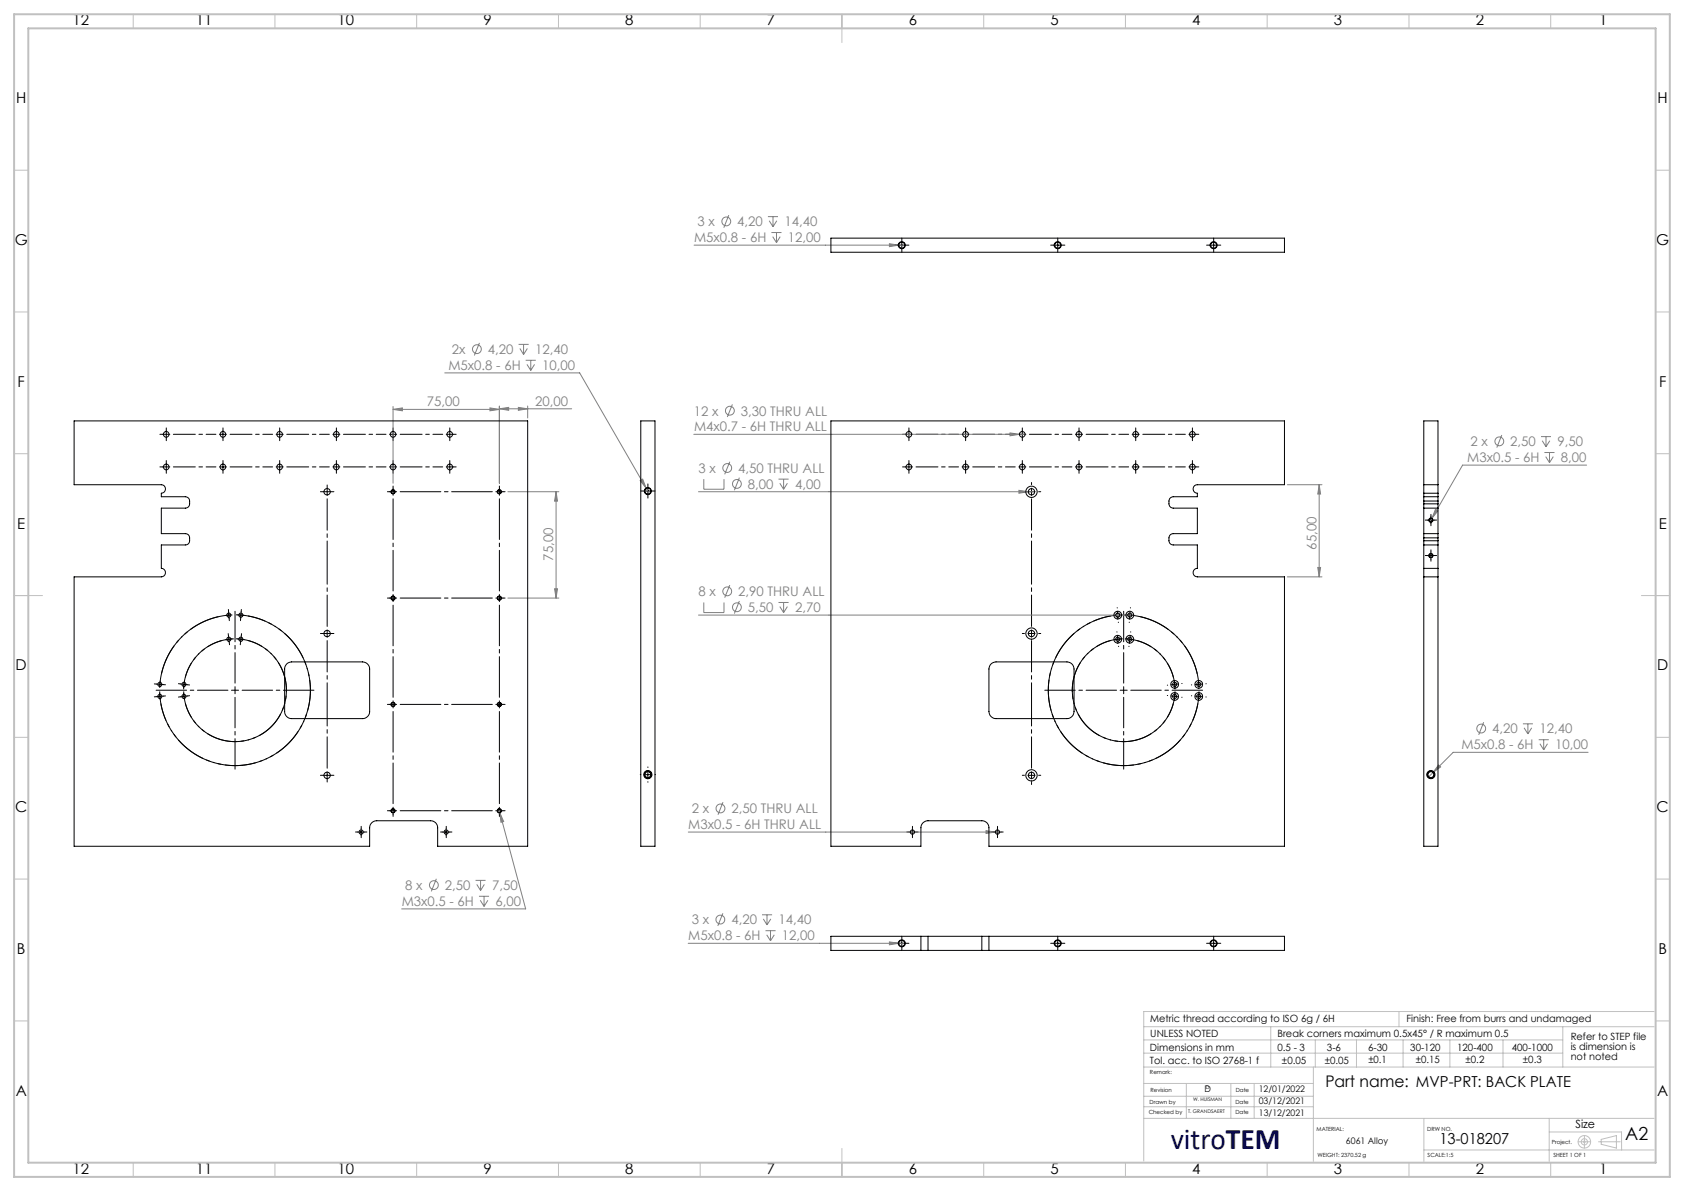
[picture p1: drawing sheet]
<svg xmlns="http://www.w3.org/2000/svg" width="594mm" height="420mm" viewBox="0 0 594 420" stroke-linecap="round" stroke-linejoin="round" font-family="sans-serif">
<g fill="none" stroke="#808080" stroke-width=".35">
<path d="M257.1 75.9l-1.8 4.4M270.9 76.4h3.5M271.3 77.8l1.4 2.2M272.7 76.4v3.6M274 77.8l-1.3 2.2M244.8 86.4h74.3M272.1 82h3.6M272.6 83.4l1.3 2.2M273.9 82v3.6M275.2 83.4l-1.3 2.2M313.7 86l3.3 .4-3.3 .6zM156.9 131.5h47.6l24.6 42.8"/>
<path d="M169.1 120.9l-1.8 4.5M182.9 121.4h3.6M183.4 122.9l1.3 2.1M184.7 121.4v3.6M185.4 127.1h3.6M185.9 128.5l1.3 2.1M186 122.9l-1.3 2.1M187.2 127.1v3.5M188.6 128.5l-1.4 2.1M138.6 144.4l3.3-.6v1.1zM138.6 143.4v27M138.6 144.4h37.5"/>
<path d="M172.8 143.8l3.3 .6-3.3 .5zM176.1 144.2l3.3-.5v1zM176.1 143.2v27.2M176.1 144.2h25.5M182.8 143.7l3.3 .5-3.3 .5zM186.1 143.2v4.2M244.7 153.2h116.9M258.3 142.6l-1.8 4.5M356.3 152.7l3.3 .5-3.3 .5zM529.7 153.4l-1.7 4.5M543.6 154h3.5M544 155.4l1.3 2.1"/>
<path d="M544.8 159.6h3.5M545.3 154v3.5M546.6 159.6v3.5M546.7 155.4l-1.4 2.1M179.1 173.4h18M196.1 173.4v37.5M196.1 173.4l.5 3.3h-1zM225.8 169.5l.9-.5 1.2 3.1zM246.4 173.4h118.5M248.2 169v3.5h7.2v-3.5M257.4 162.8l-1.8 4.5M260.8 168.4l-1.8 4.5"/>
<path d="M274.6 169h3.6M275.1 170.4l1.3 2.1M276.4 169v3.5M277.7 170.4l-1.3 2.1M359.4 172.9l3.3 .5-3.3 .5zM454.1 170.9h12.2M465.3 170.9v32.5M465.3 170.9l.5 3.3h-1zM506.3 179.7l.9 .5-2.1 2.6zM545.2 161l1.4 2.1M547.9 161l-1.3 2.1M559.6 164h-43.7l-10.8 18.8"/>
<path d="M505.1 182.8l-.8 1.3M179.1 210.9h18M195.6 207.6h1l-.5 3.3zM246.4 216.9h153.5M248.2 212.5v3.5h7.2v-3.5M257.4 206.3l-1.8 4.5M260.8 211.9l-1.8 4.5M274.6 212.5h3.6M275.1 213.9l1.3 2.1M276.4 212.5v3.5M277.7 213.9l-1.3 2.1M393.8 216.4l3.3 .5-3.3 .5z"/>
<path d="M454.1 203.4h12.2M464.8 200.1h1l-.5 3.3zM523.3 254.7l-1.7 4.4M537.2 255.3h3.5M537.6 256.7l1.3 2.1M538.9 255.3v3.5M540.3 256.7l-1.4 2.1M507.4 269.8l.7 .7-2.6 1.9zM542.7 260.9h3.6M543.2 262.3l1.3 2.1M544.5 260.9v3.5M545.9 262.3l-1.4 2.1"/>
<path d="M560.2 265.3h-47.6l-8.6 8.6M175.9 285.2l9.5 35.3h-43.7M176.3 286.6l1.4 3.1-1 .3zM242.8 293.4h109.8M255 282.9l-1.7 4.4M347.8 292.9l3.3 .5-3.3 .5zM153.9 309.9l-1.7 4.4M167.7 310.5h3.6M168.2 311.9l1.3 2.1M168.9 316.1h3.6M169.4 317.5l1.3 2.1M169.5 310.5v3.5"/>
<path d="M170.7 316.1v3.5M170.9 311.9l-1.4 2.1M172.1 317.5l-1.4 2.1M242.7 332.7h76.4M255 322.1l-1.8 4.4M268.8 322.6h3.5M269.2 324l1.3 2.2M270 328.2h3.6M270.4 329.7l1.4 2.1M270.5 322.6v3.6M271.8 328.2v3.6M271.9 324l-1.4 2.2"/>
<path d="M273.1 329.7l-1.3 2.1M313.7 332.2l3.3 .5-3.3 .5z"/>
<circle cx="256.2" cy="78.1" r="1.55"/>
<circle cx="168.2" cy="123.1" r="1.55"/>
<circle cx="257.4" cy="144.8" r="1.56"/>
<circle cx="528.8" cy="155.6" r="1.56"/>
<circle cx="256.5" cy="165" r="1.55"/>
<circle cx="259.9" cy="170.6" r="1.55"/>
<circle cx="256.5" cy="208.5" r="1.55"/>
<circle cx="259.9" cy="214.1" r="1.55"/>
<circle cx="522.5" cy="256.9" r="1.56"/>
<circle cx="254.1" cy="285.1" r="1.55"/>
<circle cx="153" cy="312.1" r="1.56"/>
<circle cx="254.1" cy="324.3" r="1.55"/>
</g>
<g fill="none" stroke="#000" stroke-width=".35" stroke-dasharray="15.2 1.3 1.3 1.3" stroke-linecap="butt">
<path d="M85 216.9l-1.3-.1M85 216.9l1.2 .1M394.3 216.9l-1.3 .1M394.3 216.9l1.2-.1M80.7 225.4l-1.2 .2M80.7 225.4l1.3-.1M85 225.4l-1.3-.1M85 225.4l1.2 .2M394.3 225.4l-1.3 .2M394.3 225.4l1.2-.1M398.5 225.4l-1.2-.1M398.5 225.4l1.3 .2"/>
<path d="M56.4 245.6l.1 1.2M56.4 245.6l-.1-1.3M56.4 241.3l-.1 1.3M56.4 241.3l.1-1.2M64.9 245.6l.2 1.2M64.9 245.6l-.1-1.3M64.9 241.3l-.1 1.3M64.9 241.3l.2-1.2M414.4 245.6l.1-1.3M414.4 245.6l-.2 1.2M414.4 241.3l-.2-1.2M414.4 241.3l.1 1.3"/>
<path d="M422.9 245.6v-1.3M422.9 245.6l-.2 1.2M422.9 241.3l-.2-1.2M422.9 241.3v1.3"/>
</g>
<path d="M78.3 217.2a26.6 26.6 0 0 0-22 25.9M82.5 216.8a26.6 26.6 0 0 0-25.8 22M422.5 238.8a26.6 26.6 0 0 0-25.7-22M422.9 243.1a26.6 26.6 0 0 0-21.9-25.9" fill="none" stroke="#000" stroke-width=".35" stroke-dasharray="15.2 1.3 1.3 1.3" stroke-dashoffset="-1.2" stroke-linecap="butt"/>
<path d="M391.8 217.2a26.6 26.6 0 0 0-21.9 29.1 26.6 26.6 0 0 0 27.7 23.7 26.6 26.6 0 0 0 25.3-26.2M396 216.8a26.6 26.6 0 0 0-26.2 25.3 26.6 26.6 0 0 0 23.6 27.7 26.6 26.6 0 0 0 29.1-21.7M56.3 243.8a26.6 26.6 0 0 0 25.4 26.2 26.6 26.6 0 0 0 27.6-23.7 26.6 26.6 0 0 0-21.8-29.1M56.7 248.1a26.6 26.6 0 0 0 29.2 21.7 26.6 26.6 0 0 0 23.6-27.7 26.6 26.6 0 0 0-26.3-25.3" fill="none" stroke="#000" stroke-width=".35" stroke-dasharray="15.2 1.3 1.3 1.3" stroke-dashoffset="4.6" stroke-linecap="butt"/>
<path d="M78.3 225.9a18.1 18.1 0 0 0-13.5 17.2M82.5 225.3a18.1 18.1 0 0 0-17.1 13.6M413.9 238.9a18.1 18.1 0 0 0-17.1-13.6M414.5 243.1a18.1 18.1 0 0 0-13.5-17.2" fill="none" stroke="#000" stroke-width=".35" stroke-dasharray="15.2 1.3 1.3 1.3" stroke-dashoffset="5.4" stroke-linecap="butt"/>
<path d="M391.8 225.9a18.1 18.1 0 0 0-13.3 20.4 18.1 18.1 0 0 0 19.1 15.2 18.1 18.1 0 0 0 16.9-17.7M396 225.3a18.1 18.1 0 0 0-17.7 16.8 18.1 18.1 0 0 0 15.1 19.2 18.1 18.1 0 0 0 20.5-13.3M64.8 243.8a18.1 18.1 0 0 0 16.9 17.7 18.1 18.1 0 0 0 19.1-15.2 18.1 18.1 0 0 0-13.4-20.4M65.4 248a18.1 18.1 0 0 0 20.5 13.3 18.1 18.1 0 0 0 15.1-19.2 18.1 18.1 0 0 0-17.8-16.8" fill="none" stroke="#000" stroke-width=".35" stroke-dasharray="15.2 1.3 1.3 1.3" stroke-dashoffset="5.5" stroke-linecap="butt"/>
<g fill="none" stroke="#000" stroke-width=".35">
<path d="M316.8 86.4h2.5M318.1 85.2v2.5M371.8 86.4h2.5M373.1 85.2v2.5M426.8 86.4h2.5M428.1 85.2v2.5M77.4 153.2h2.5M78.6 151.9v2.5M399.3 153.2h2.5M400.6 151.9v2.5M77.4 164.7h2.5M78.6 163.4v2.5"/>
<path d="M227.3 173.2h2.5M228.5 171.9v2.5M399.3 164.7h2.5M400.6 163.4v2.5M503.5 183.4h2.5M503.5 195.9h2.5M504.7 182.2v2.5M504.7 194.7v2.5M80.6 215.7l.1 1.2M80.7 216.9l.1 1.3M80.7 216.9l-1.2 .1M82 216.8l-1.3 .1"/>
<path d="M397.3 216.8l1.2 .1M398.5 216.9l1.3 .1M398.5 216.9l-.1 1.3M398.6 215.7l-.1 1.2M114.1 273.4h2.5M115.4 272.2v2.5M227.3 273.2h2.5M228.5 271.9v2.5M362.6 273.4h2.5M363.9 272.2v2.5M126.2 293.4h2.4M127.4 292.2v2.5"/>
<path d="M156.1 293.4h2.5M157.4 292.2v2.5M174.9 285.9h2.5M176.1 284.7v2.5M320.6 293.4h2.5M321.8 292.2v2.5M350.6 293.4h2.5M351.8 292.2v2.5M316.8 332.7h2.5M318.1 331.4v2.5M371.8 332.7h2.5M373.1 331.4v2.5"/>
<path d="M426.8 332.7h2.5M428.1 331.4v2.5"/>
</g>
<g fill="none" stroke="#c0c0c0" stroke-width=".35">
<path d="M47 5v5M97 5v5M147 5v5M197 5v5M247 5v5M297 5v10M347 5v5M397 5v5M447 5v5M497 5v5M547 5v5M5 60h5"/>
<path d="M584 60h5M5 110h5M584 110h5M5 160h5M584 160h5M5 210h10M579 210h10M5 260h5M584 260h5M5 310h5M584 310h5M493.5 356.7v5.4"/>
<path d="M583.5 356.7h-180.1v52.8M5 360h5M403.4 376.3h180.1M403.4 371.4h147.9M403.4 362.1h180.1M403.5 366.7h147.8M448.2 362.1v14.2M463.3 376.3v33.3M463.9 366.7v9.6M478.5 366.7v9.6M494.9 366.7v9.6M511.4 366.7v9.6"/>
<path d="M530.2 366.7v9.6M551.3 362.1v14.2M584 360h5M403.4 386.6h59.9M403.5 390.3h59.8M403.5 382.1h59.8M403.5 394.4h180M418.5 382.1v12.3M434.2 382.1v12.3M442.4 382.1v12.1M502.2 394.4v15.2M546.5 394.4v15.2"/>
<path d="M546.5 399.2h25.5v6.3M47 410v5M97 410v5M147 410v5M197 410v5M247 410v5M297 405v10M347 410v5M397 410v5M447 410v5M497 410v5M502.2 405.5h81.3"/>
<path d="M547 410v5M556.6 402.6h4.5M558.9 400.5v4.4M563.8 402.6h7.7M564.8 401.8l5.4-1.3v4.4l-5.4-1.4z"/>
<circle cx="558.9" cy="402.7" r="1.09"/>
<circle cx="558.9" cy="402.7" r="2.2"/>
<circle cx="558.9" cy="402.7" r=".26"/>
</g>
<g fill="none" stroke="#000" stroke-width=".35" stroke-dasharray="15.2 1.3 1.3 1.3">
<path d="M316.9 86.4h-1.3M318.1 85.2v-1.3M318.1 87.7v1.2M319.4 86.4h1.2M371.9 86.4h-1.3M373.1 85.2v-1.3M373.1 87.7v1.2M374.4 86.4h1.2M426.9 86.4h-1.3M428.1 85.2v-1.3M428.1 87.7v1.2M429.4 86.4h1.2"/>
<path d="M57.4 153.2h-1M58.7 153.2v-1.3M58.7 153.2h-1.3M58.7 153.2v1.2M58.7 153.2h1.2M58.7 151.9v-1M58.7 154.4v1M78.7 151.9v-1M78.7 154.4v1M98.7 153.2v-1.3M98.7 153.2h-1.3M98.7 153.2v1.2"/>
<path d="M98.7 153.2h1.2M98.7 151.9v-1M98.7 154.4v1M118.7 153.2v-1.3M118.7 153.2h-1.3M118.7 153.2v1.2M118.7 153.2h1.2M118.7 151.9v-1M118.7 154.4v1M138.7 153.2v-1.3M138.7 153.2h-1.3M138.7 153.2v1.2"/>
<path d="M138.7 153.2h1.2M138.7 151.9v-1M138.7 154.4v1M158.7 153.2v-1.3M158.7 153.2h-1.3M158.7 153.2v1.2M158.7 153.2h1.2M158.7 151.9v-1M158.7 154.4v1M159.9 153.2h1M319.4 153.2h-1M320.6 153.2v-1.3"/>
<path d="M320.6 153.2h-1.2M320.6 153.2v1.2M320.6 153.2h1.3M320.6 151.9v-1M320.6 154.4v1M340.6 153.2v-1.3M340.6 153.2h-1.2M340.6 153.2v1.2M340.6 153.2h1.3M340.6 151.9v-1M340.6 154.4v1M360.6 153.2v-1.3"/>
<path d="M360.6 153.2h-1.2M360.6 153.2v1.2M360.6 153.2h1.3M360.6 151.9v-1M360.6 154.4v1M380.6 153.2v-1.3M380.6 153.2h-1.2M380.6 153.2v1.2M380.6 153.2h1.3M380.6 151.9v-1M380.6 154.4v1M400.6 151.9v-1"/>
<path d="M400.6 154.4v1M420.6 153.2v-1.3M420.6 153.2h-1.2M420.6 153.2v1.2M420.6 153.2h1.3M420.6 151.9v-1M420.6 154.4v1M421.9 153.2h1M57.4 164.7h-1M58.7 164.7v-1.3M58.7 164.7h-1.3M58.7 164.7v1.2"/>
<path d="M58.7 164.7h1.2M58.7 163.4v-1M58.7 165.9v1M78.7 163.4v-1M78.7 165.9v1M98.7 164.7v-1.3M98.7 164.7h-1.3M98.7 164.7v1.2M98.7 164.7h1.2M98.7 163.4v-1M98.7 165.9v1M114.2 173.4h-1.2"/>
<path d="M115.4 173.4v-1.2M115.4 173.4h-1.2M115.4 173.4v1.3M115.4 173.4h1.3M115.4 172.2v-1.2M116.7 173.4h1.1M118.7 164.7v-1.3M118.7 164.7h-1.3M118.7 164.7v1.2M118.7 164.7h1.2M118.7 163.4v-1M118.7 165.9v1"/>
<path d="M137.4 173.4h-.7M138.7 173.4v-1.2M138.7 173.4h-1.3M138.7 173.4v1.3M138.7 173.4h1.2M138.7 172.2v-.8M138.7 164.7v-1.3M138.7 164.7h-1.3M138.7 164.7v1.2M138.7 164.7h1.2M138.7 163.4v-1M138.7 165.9v1"/>
<path d="M158.7 164.7v-1.3M158.7 164.7h-1.3M158.7 164.7v1.2M158.7 164.7h1.2M158.7 163.4v-1M158.7 165.9v1M159.9 164.7h1M176.2 173.4v-1.2M176.2 173.4h-1.3M176.2 173.4v1.3M176.2 173.4h1.2M176.2 172.2v-.8"/>
<path d="M177.4 173.4h.8M227.3 173.2h-1.3M228.5 171.9v-1.2M228.5 174.4v1.3M229.8 173.2h1.2M319.4 164.7h-1M320.6 164.7v-1.3M320.6 164.7h-1.2M320.6 164.7v1.2M320.6 164.7h1.3M320.6 163.4v-1M320.6 165.9v1"/>
<path d="M340.6 164.7v-1.3M340.6 164.7h-1.2M340.6 164.7v1.2M340.6 164.7h1.3M340.6 163.4v-1M340.6 165.9v1M360.6 164.7v-1.3M360.6 164.7h-1.2M360.6 164.7v1.2M360.6 164.7h1.3M360.6 163.4v-1M360.6 165.9v1"/>
<path d="M361.4 173.4h-.8M363.9 173.4v-1.2M363.9 173.4h-1.3M363.9 173.4v1.3M363.9 173.4h1.2M363.9 170.9v-.7M366.4 173.4h.7M380.6 164.7v-1.3M380.6 164.7h-1.2M380.6 164.7v1.2M380.6 164.7h1.3M380.6 163.4v-1"/>
<path d="M380.6 165.9v1M400.6 163.4v-1M400.6 165.9v1M420.6 164.7v-1.3M420.6 164.7h-1.2M420.6 164.7v1.2M420.6 164.7h1.3M420.6 163.4v-1M420.6 165.9v1M421.9 164.7h1M503.5 183.4h-.8M503.5 195.9h-.8"/>
<path d="M504.7 182.2v-.8M504.7 184.7v.7M504.7 194.7v-.8M504.7 197.2v.7M506 183.4h.7M506 195.9h.7M80.6 215.7v-.8M80.8 218.1l.1 .8M84.9 218.2l-.1 .7M85 216.9l.1-1.2M85 216.9l-.1 1.3M85.1 215.7v-.8"/>
<path d="M137.4 210.9h-.7M138.7 210.9v-1.2M138.7 210.9h-1.3M138.7 210.9v1.3M138.7 210.9h1.2M176.2 210.9v-1.2M176.2 210.9h-1.3M176.2 210.9v1.3M176.2 210.9h1.2M177.4 210.9h.8M394.1 214.4v-.1M394.3 216.9l-.1-1.2"/>
<path d="M394.3 216.9l.1 1.3M394.5 219.4v.1M398.3 219.4v.1M398.7 214.4v-.1M80.6 224.2l-.1-.8M80.7 225.4l-.1-1.2M80.7 225.4l.2 1.2M80.9 226.6l.1 .8M84.8 226.6v.8M85 225.4l.1-1.2M85 225.4l-.2 1.2M85.1 224.2l.1-.8"/>
<path d="M114.2 223.4h-1.2M115.4 223.4v-1.2M115.4 223.4h-1.2M115.4 223.4v1.3M115.4 223.4h1.3M116.7 223.4h1.1M361.4 223.4h-.8M363.9 223.4v-1.2M363.9 223.4h-1.3M363.9 223.4v1.3M363.9 223.4h1.2M366.4 223.4h.7"/>
<path d="M394 222.9v-.1M394.3 225.4l-.2-1.2M394.3 225.4l.1 1.2M394.6 227.9v.1M398.2 227.9v.1M398.5 225.4l.2-1.2M398.5 225.4l-.1 1.2M398.8 222.9v-.1M55.2 241.2h-.8M55.2 245.7h-.8M56.4 245.6l-1.2 .1M56.4 245.6l1.2-.1"/>
<path d="M56.4 241.3l-1.2-.1M56.4 241.3l1.2 .1M57.6 245.5l.8-.1M57.6 241.4l.8 .1M63.7 241.2l-.8-.1M63.7 245.7l-.8 .1M64.9 245.6l-1.2 .1M64.9 245.6l1.2-.2M64.9 241.3l-1.2-.1M64.9 241.3l1.2 .2M66.1 245.4l.8-.1M66.1 241.5l.8 .1"/>
<path d="M82.9 243.4v-1.2M82.9 243.4h-1.2M82.9 243.4v1.3M82.9 243.4h1.3M137.4 248.4h-.7M138.7 248.4v-1.2M138.7 248.4h-1.3M138.7 248.4v1.3M138.7 248.4h1.2M176.2 248.4v-1.2M176.2 248.4h-1.3M176.2 248.4v1.3"/>
<path d="M176.2 248.4h1.2M177.4 248.4h.8M396.4 243.4v-1.2M396.4 243.4h-1.3M396.4 243.4v1.3M396.4 243.4h1.2M411.9 241.6h-.2M411.9 245.3h-.2M414.4 245.6l1.2 .1M414.4 245.6l-1.3-.2M414.4 241.3l1.2-.1M414.4 241.3l-1.3 .2"/>
<path d="M416.8 245.9h.2M416.8 241h.2M420.4 241.5h-.2M420.4 245.4h-.2M422.9 245.6l1.2 .1M422.9 245.6l-1.3-.1M422.9 241.3l1.2-.1M422.9 241.3l-1.3 .1M425.3 245.8h.2M425.3 241.1h.2M114.2 273.4h-1.2M115.4 274.7v1.1"/>
<path d="M116.7 273.4h1.1M226 273.2h-.2M228.5 270.7v-.2M228.5 275.7v.2M231 273.2h.2M361.4 273.4h-.8M363.9 275.9v.8M366.4 273.4h.7M126.2 293.4h-.8M127.4 292.2v-.8M127.4 294.7v.7M128.7 293.4h.7"/>
<path d="M137.4 285.9h-.7M138.7 285.9v-1.2M138.7 285.9h-1.3M138.7 285.9v1.3M138.7 285.9h1.2M138.7 287.2v.7M156.2 293.4h-.8M157.4 292.2v-.8M157.4 294.7v.7M158.7 293.4h.7M176.2 287.2v.7M177.4 285.9h.8"/>
<path d="M320.6 293.4h-.7M321.9 292.2v-.8M321.9 294.7v.7M323.1 293.4h.8M350.6 293.4h-.7M351.9 292.2v-.8M351.9 294.7v.7M353.1 293.4h.8M316.9 332.6h-1.3M318.1 331.4v-1.3M318.1 333.9v1.2M319.4 332.6h1.2"/>
<path d="M371.9 332.6h-1.3M373.1 331.4v-1.3M373.1 333.9v1.2M374.4 332.6h1.2M426.9 332.6h-1.3M428.1 331.4v-1.3M428.1 333.9v1.2M429.4 332.6h1.2"/>
</g>
<path d="M141.2 173.4h32.5M138.7 208.4v-32.5M141.2 210.9h32.5M176.2 208.4v-32.5M138.7 245.9v-32.5M141.2 248.4h32.5M176.2 245.9v-32.5M138.7 283.4v-32.5M141.2 285.9h32.5M176.2 283.4v-32.5" fill="none" stroke="#000" stroke-width=".35" stroke-dasharray="15.2 1.3 1.3 1.3" stroke-dashoffset=".9"/>
<path d="M115.4 220.9v-45M363.9 220.9v-45M115.4 270.9v-45M363.9 270.9v-45" fill="none" stroke="#000" stroke-width=".35" stroke-dasharray="15.2 1.3 1.3 1.3" stroke-dashoffset="4.2"/>
<g fill="none" stroke="#000" stroke-width=".35" stroke-dasharray="15.2 1.3 1.3 1.3" stroke-dashoffset="7.5">
<path d="M61.2 153.2h15M81.2 153.2h15M101.2 153.2h15M121.2 153.2h15M141.2 153.2h15M323.1 153.2h15M343.1 153.2h15M363.1 153.2h15M383.1 153.2h15M403.1 153.2h15M61.2 164.7h15M81.2 164.7h15"/>
<path d="M101.2 164.7h15M121.2 164.7h15M141.2 164.7h15M323.1 164.7h15M343.1 164.7h15M363.1 164.7h15M383.1 164.7h15M403.1 164.7h15"/>
</g>
<path d="M80.4 243.4h-25.3M82.9 240.9v-25.3M82.9 245.9v25.3M85.4 243.4h25.3M393.9 243.4h-25.4M396.4 240.9v-25.3M396.4 245.9v25.3M398.9 243.4h25.3" fill="none" stroke="#000" stroke-width=".35" stroke-dasharray="15.2 1.3 1.3 1.3" stroke-dashoffset="4.5"/>
<path d="M5 5h584v410h-584zM10 10h574v400h-574z" fill="none" stroke="#c0c0c0" stroke-width=".7"/>
<g fill="#808080">
<path d="M356.3 152.7v1l3.3-.5zM359.4 172.9v1l3.3-.5zM393.8 216.4v1l3.3-.5zM347.8 292.9v1l3.3-.5zM506.3 179.7l-1.2 3.1 2.1-2.6zM507.4 269.8l-1.9 2.6 2.6-1.9zM313.7 86v1l3.3-.6zM313.7 332.2v1l3.3-.5zM225.8 169.5l2.1 2.6-1.2-3.1zM176.3 286.6l.4 3.4 1-.3zM138.6 144.4l3.3-.6v1.1zM172.8 143.8l3.3 .6-3.3 .5zM176.1 144.2l3.3-.5v1zM182.8 143.7l3.3 .5-3.3 .5z"/>
<path d="M465.3 170.9l.5 3.3h-1zM464.8 200.1h1l-.5 3.3zM196.1 173.4l.5 3.3h-1zM195.6 207.6h1l-.5 3.3z"/>
</g>
<g fill="none" stroke="#000" stroke-width=".35">
<path d="M293.1 84h160v5h-160zM26.1 148.4h160v150h-31.7v-6.5a2.41 2.41 0 0 0-2.5-2.5h-19a2.47 2.47 0 0 0-2.5 2.5v6.5h-104.3v-95h30.8a1.5 1.5 0 0 0 1.5-1.5 1.5 1.5 0 0 0-1.5-1.5v-8.2h8.5a1.45 1.45 0 0 0 1.5-1.5v-1a1.45 1.45 0 0 0-1.5-1.5h-8.5v-9h8.5a1.51 1.51 0 0 0 1.5-1.5v-1a1.51 1.51 0 0 0-1.5-1.5h-8.5v-1.3a1.5 1.5 0 0 0 1.5-1.5 1.5 1.5 0 0 0-1.5-1.5h-30.8zM226 148.4h5v150h-5zM293.1 148.4h160v22.5h-30.8a1.5 1.5 0 0 0-1.5 1.5 1.5 1.5 0 0 0 1.5 1.5v1.3h-8.5a1.57 1.57 0 0 0-1.5 1.5v1a1.57 1.57 0 0 0 1.5 1.5h8.5v9h-8.5a1.51 1.51 0 0 0-1.5 1.5v1a1.51 1.51 0 0 0 1.5 1.5h8.5v8.2a1.5 1.5 0 0 0-1.5 1.5 1.5 1.5 0 0 0 1.5 1.5h30.8v95h-104.3v-6.5a2.41 2.41 0 0 0-2.5-2.5h-19a2.47 2.47 0 0 0-2.5 2.5v6.5h-31.7zM502.2 170.9v3M502.2 177.7v1.5M502.2 175.2v1.5M502.2 170.9v-22.5h5v22.5M502.2 170.9h5M502.2 175.2h5M502.2 179.2h5M502.2 173.9v1.3"/>
<path d="M502.2 176.7v1M502.2 179.2v9M502.2 173.9h5M502.2 177.7h5M502.2 176.7h5M507.2 170.9v3M507.2 177.7v1.5M507.2 175.2v1.5M507.2 173.9v1.3M507.2 176.7v1M507.2 179.2v9M502.2 188.2v1.5"/>
<path d="M502.2 190.7v1.5M502.2 188.2h5M502.2 192.2h5M502.2 189.7v1M502.2 192.2v8.2M502.2 189.7h5M502.2 190.7h5M507.2 188.2v1.5M507.2 190.7v1.5M507.2 189.7v1M507.2 192.2v8.2M502.2 200.4v3"/>
<path d="M502.2 203.4h5M502.2 203.4v95h5v-95M502.2 200.4h5M507.2 200.4v3M101.1 234.2l1.8-.8h25a2.53 2.53 0 0 1 2.5 2.5v15a2.53 2.53 0 0 1-2.5 2.5h-25a2.47 2.47 0 0 1-2.5-2.5v-15l.2-.9zM349.6 234.2l1.7-.8h25a2.53 2.53 0 0 1 2.5 2.5v15a2.53 2.53 0 0 1-2.5 2.5h-25a2.53 2.53 0 0 1-2.5-2.5v-15zM324.8 335.2h2.5M324.8 330.2h2.5M324.8 330.2h-31.7v5h31.7M324.8 330.2v5M327.3 335.2h19M327.3 330.2h19"/>
<path d="M327.3 330.2v5M346.3 335.2h2.5M346.3 330.2h2.5M346.3 330.2v5M348.8 330.2h104.3v5h-104.3M348.8 330.2v5"/>
<circle cx="318.1" cy="86.5" r="1.24"/>
<circle cx="318.1" cy="86.5" r="1.06"/>
<circle cx="373.1" cy="86.5" r="1.24"/>
<circle cx="373.1" cy="86.5" r="1.06"/>
<circle cx="428.1" cy="86.5" r="1.26"/>
<circle cx="428.1" cy="86.5" r="1.06"/>
<circle cx="58.6" cy="153.2" r=".99"/>
<circle cx="78.6" cy="153.2" r=".99"/>
<circle cx="98.6" cy="153.2" r=".99"/>
<circle cx="118.6" cy="153.2" r=".99"/>
<circle cx="138.6" cy="153.2" r=".99"/>
<circle cx="158.6" cy="153.2" r=".99"/>
<circle cx="320.6" cy="153.2" r=".99"/>
<circle cx="340.6" cy="153.2" r="1"/>
<circle cx="360.6" cy="153.2" r="1"/>
<circle cx="380.6" cy="153.2" r="1"/>
<circle cx="400.6" cy="153.2" r=".99"/>
<circle cx="420.6" cy="153.2" r=".99"/>
<circle cx="58.6" cy="164.7" r=".99"/>
<circle cx="78.6" cy="164.7" r=".99"/>
<circle cx="98.6" cy="164.7" r=".99"/>
<circle cx="115.4" cy="173.4" r="1.12"/>
<circle cx="118.6" cy="164.7" r=".99"/>
<circle cx="138.6" cy="173.4" r=".62"/>
<circle cx="138.6" cy="173.4" r=".75"/>
<circle cx="138.6" cy="164.7" r=".99"/>
<circle cx="158.6" cy="164.7" r=".99"/>
<circle cx="176.1" cy="173.4" r=".62"/>
<circle cx="176.1" cy="173.4" r=".75"/>
<circle cx="228.5" cy="173.2" r="1.24"/>
<circle cx="228.5" cy="173.2" r="1.05"/>
<circle cx="320.6" cy="164.7" r=".99"/>
<circle cx="340.6" cy="164.7" r="1"/>
<circle cx="360.6" cy="164.7" r="1"/>
<circle cx="363.8" cy="173.4" r="1.12"/>
<circle cx="363.8" cy="173.4" r="2"/>
<circle cx="380.6" cy="164.7" r="1"/>
<circle cx="400.6" cy="164.7" r=".99"/>
<circle cx="420.6" cy="164.7" r=".99"/>
<circle cx="504.7" cy="195.9" r=".75"/>
<circle cx="504.7" cy="183.4" r=".75"/>
<circle cx="504.7" cy="183.4" r=".63"/>
<circle cx="504.7" cy="195.9" r=".63"/>
<circle cx="80.7" cy="216.9" r=".72"/>
<circle cx="85" cy="216.9" r=".73"/>
<circle cx="138.6" cy="210.9" r=".62"/>
<circle cx="138.6" cy="210.9" r=".75"/>
<circle cx="176.1" cy="210.9" r=".62"/>
<circle cx="176.1" cy="210.9" r=".75"/>
<circle cx="394.3" cy="216.9" r=".73"/>
<circle cx="394.3" cy="216.9" r="1.37"/>
<circle cx="398.5" cy="216.9" r=".72"/>
<circle cx="398.5" cy="216.9" r="1.36"/>
<circle cx="80.7" cy="225.4" r=".72"/>
<circle cx="85" cy="225.4" r=".73"/>
<circle cx="115.4" cy="223.4" r="1.13"/>
<circle cx="363.8" cy="223.4" r="1.13"/>
<circle cx="363.8" cy="223.4" r="1.99"/>
<circle cx="394.3" cy="225.4" r=".73"/>
<circle cx="394.3" cy="225.4" r="1.37"/>
<circle cx="398.5" cy="225.4" r=".72"/>
<circle cx="398.5" cy="225.4" r="1.36"/>
<circle cx="56.4" cy="245.6" r=".73"/>
<circle cx="56.4" cy="241.3" r=".73"/>
<circle cx="64.9" cy="245.6" r=".73"/>
<circle cx="64.9" cy="241.3" r=".73"/>
<circle cx="138.6" cy="248.4" r=".62"/>
<circle cx="138.6" cy="248.4" r=".75"/>
<circle cx="176.1" cy="248.4" r=".62"/>
<circle cx="176.1" cy="248.4" r=".75"/>
<circle cx="414.3" cy="241.3" r=".73"/>
<circle cx="414.3" cy="241.3" r="1.39"/>
<circle cx="414.3" cy="245.6" r="1.37"/>
<circle cx="414.3" cy="245.6" r=".73"/>
<circle cx="422.8" cy="241.3" r=".73"/>
<circle cx="422.8" cy="241.3" r="1.39"/>
<circle cx="422.8" cy="245.6" r="1.37"/>
<circle cx="422.8" cy="245.6" r=".73"/>
<circle cx="115.4" cy="273.4" r="1.12"/>
<circle cx="228.5" cy="273.2" r="1.45"/>
<circle cx="228.5" cy="273.2" r="1.24"/>
<circle cx="228.5" cy="273.2" r="1.05"/>
<circle cx="363.8" cy="273.4" r="1.12"/>
<circle cx="363.8" cy="273.4" r="2"/>
<circle cx="504.7" cy="273.2" r="1.45"/>
<circle cx="504.7" cy="273.2" r="1.25"/>
<circle cx="504.7" cy="273.2" r="1.05"/>
<circle cx="127.4" cy="293.4" r=".75"/>
<circle cx="138.6" cy="285.9" r=".62"/>
<circle cx="138.6" cy="285.9" r=".75"/>
<circle cx="157.4" cy="293.4" r=".74"/>
<circle cx="176.1" cy="285.9" r=".62"/>
<circle cx="176.1" cy="285.9" r=".75"/>
<circle cx="321.8" cy="293.4" r=".75"/>
<circle cx="351.8" cy="293.4" r=".75"/>
<circle cx="318.1" cy="332.7" r="1.04"/>
<circle cx="318.1" cy="332.7" r="1.24"/>
<circle cx="373.1" cy="332.7" r="1.04"/>
<circle cx="373.1" cy="332.7" r="1.24"/>
<circle cx="428.1" cy="332.7" r="1.24"/>
<circle cx="428.1" cy="332.7" r="1.05"/>
</g>
<text font-size="10.6" fill="#000080" x="412.9" y="405.3">vitroTEM</text>
<text font-size="6.3" x="573.3" y="401.9">A2</text>
<text font-size="5.6" x="467.5" y="383.2">Part name: MVP-PRT: BACK PLATE</text>
<g font-size="5.3">
<text x="25.6" y="8.9">12</text>
<text x="69.1" y="8.9">11</text>
<text x="119.1" y="8.9">10</text>
<text x="170.5" y="8.9">9</text>
<text x="220.5" y="8.9">8</text>
<text x="270.5" y="8.9">7</text>
<text x="320.5" y="8.9">6</text>
<text x="370.5" y="8.9">5</text>
<text x="420.5" y="8.9">4</text>
<text x="470.5" y="8.9">3</text>
<text x="520.5" y="8.9">2</text>
<text x="564" y="8.9">1</text>
<text x="5.7" y="36.4">H</text>
<text x="584.7" y="36.4">H</text>
<text x="5.2" y="86.4">G</text>
<text x="584.2" y="86.4">G</text>
<text x="6.2" y="136.4">F</text>
<text x="585.2" y="136.4">F</text>
<text x="6.1" y="186.4">E</text>
<text x="585.1" y="186.4">E</text>
<text x="5.5" y="236.4">D</text>
<text x="584.5" y="236.4">D</text>
<text x="5.3" y="286.4">C</text>
<text x="584.3" y="286.4">C</text>
<text x="6" y="336.4">B</text>
<text x="585" y="336.4">B</text>
<text x="5.5" y="386.4">A</text>
<text x="584.5" y="386.4">A</text>
<text x="507.8" y="403.3">13-018207</text>
<text x="25.6" y="413.9">12</text>
<text x="69.1" y="413.9">11</text>
<text x="119.1" y="413.9">10</text>
<text x="170.5" y="413.9">9</text>
<text x="220.5" y="413.9">8</text>
<text x="270.5" y="413.9">7</text>
<text x="320.5" y="413.9">6</text>
<text x="370.5" y="413.9">5</text>
<text x="420.5" y="413.9">4</text>
<text x="470.5" y="413.9">3</text>
<text x="520.5" y="413.9">2</text>
<text x="564" y="413.9">1</text>
</g>
<g font-size="4.7" fill="#808080">
<text x="246.1" y="79.8">3 x</text>
<text x="260.1" y="79.8">4,20</text>
<text x="276.7" y="79.8">14,40</text>
<text x="244.8" y="85.4">M5x0.8 - 6H</text>
<text x="277.9" y="85.4">12,00</text>
<text x="159.4" y="124.8">2x</text>
<text x="172.1" y="124.8">4,20</text>
<text x="188.7" y="124.8">12,40</text>
<text x="158.2" y="130.4">M5x0.8 - 6H</text>
<text x="191.3" y="130.4">10,00</text>
<text x="150.5" y="143.3">75,00</text>
<text x="188.7" y="143.1">20,00</text>
<text x="244.8" y="146.5">12 x</text>
<text x="261.3" y="146.5">3,30 THRU ALL</text>
<text x="244.8" y="152.1">M4x0.7 - 6H THRU ALL</text>
<text x="518.7" y="157.3">2 x</text>
<text x="532.7" y="157.3">2,50</text>
<text x="549.4" y="157.3">9,50</text>
<text x="246.4" y="166.7">3 x</text>
<text x="260.4" y="166.7">4,50 THRU ALL</text>
<text x="517.5" y="162.9">M3x0.5 - 6H</text>
<text x="550.6" y="162.9">8,00</text>
<text x="263.8" y="172.3">8,00</text>
<text x="280.4" y="172.3">4,00</text>
<text x="195.1" y="197.8" transform="rotate(-90 195.1 197.8)">75,00</text>
<text x="464.3" y="193.8" transform="rotate(-90 464.3 193.8)">65,00</text>
<text x="246.4" y="210.2">8 x</text>
<text x="260.4" y="210.2">2,90 THRU ALL</text>
<text x="263.8" y="215.8">5,50</text>
<text x="280.4" y="215.8">2,70</text>
<text x="526.3" y="258.6">4,20</text>
<text x="543" y="258.6">12,40</text>
<text x="515.5" y="264.2">M5x0.8 - 6H</text>
<text x="548.6" y="264.2">10,00</text>
<text x="244" y="286.8">2 x</text>
<text x="258" y="286.8">2,50 THRU ALL</text>
<text x="242.8" y="292.4">M3x0.5 - 6H THRU ALL</text>
<text x="142.9" y="313.8">8 x</text>
<text x="156.9" y="313.8">2,50</text>
<text x="173.6" y="313.8">7,50</text>
<text x="141.7" y="319.4">M3x0.5 - 6H</text>
<text x="174.8" y="319.4">6,00</text>
<text x="244" y="326">3 x</text>
<text x="258" y="326">4,20</text>
<text x="274.6" y="326">14,40</text>
<text x="242.8" y="331.6">M5x0.8 - 6H</text>
<text x="275.8" y="331.6">12,00</text>
</g>
<text font-size="4" x="555.7" y="397.8">Size</text>
<g font-size="3.5">
<text x="405.7" y="360.5">Metric thread according to ISO 6g / 6H</text>
<text x="405.7" y="365.7">UNLESS NOTED</text>
<text x="450.6" y="365.7">Break corners maximum 0.5x45° / R maximum 0.5</text>
<text x="496.2" y="360.5">Finish: Free from burrs and undamaged</text>
<text x="405.6" y="370.5">Dimensions in mm</text>
<text x="450.6" y="370.5">0.5 - 3</text>
<text x="468.1" y="370.5">3-6</text>
<text x="482.6" y="370.5">6-30</text>
<text x="497.5" y="370.5">30-120</text>
<text x="514" y="370.5">120-400</text>
<text x="533.3" y="370.5">400-1000</text>
<text x="554" y="366.6">Refer to STEP file</text>
<text x="554" y="370.1">is dimension is</text>
<text x="405.6" y="375.3">Tol. acc. to ISO 2768-1 f</text>
<text x="452.2" y="375.3">±0.05</text>
<text x="467.3" y="375.3">±0.05</text>
<text x="482.7" y="374.7">±0.1</text>
<text x="499.4" y="374.7">±0.15</text>
<text x="516.9" y="374.7">±0.2</text>
<text x="537.2" y="374.7">±0.3</text>
<text x="554" y="373.7">not noted</text>
</g>
<g font-size="3.2">
<text x="424.8" y="385.2">D</text>
<text x="444" y="385.2">12/01/2022</text>
<text x="444" y="389.4">03/12/2021</text>
<text x="444.1" y="393.4">13/12/2021</text>
<text x="474.8" y="403.3">6061 Alloy</text>
</g>
<g font-size="2">
<text x="405.6" y="378.7">Remark:</text>
<text x="405.5" y="389.4">Drawn by</text>
<text x="405.8" y="385.2">Revision</text>
<text x="435.8" y="389.4">Date</text>
<text x="435.9" y="385.2">Date</text>
<text x="405.2" y="392.9">Checked by</text>
<text x="435.8" y="392.9">Date</text>
<text x="464.4" y="398.7">MATERIAL:</text>
<text x="503.4" y="398.7">DRW NO.</text>
<text x="547.4" y="403.3">Project.</text>
<text x="464.7" y="408.1">WEIGHT: 2370.52 g</text>
<text x="503.6" y="408.1">SCALE:1:5</text>
<text x="548" y="408.1">SHEET 1 OF 1</text>
</g>
<g font-size="1.8">
<text x="420.8" y="388.3">W. HUISMAN</text>
<text x="425.3" y="384.1">D</text>
<text x="419.1" y="392.5">T. GRANDSAERT</text>
</g>
</svg>
